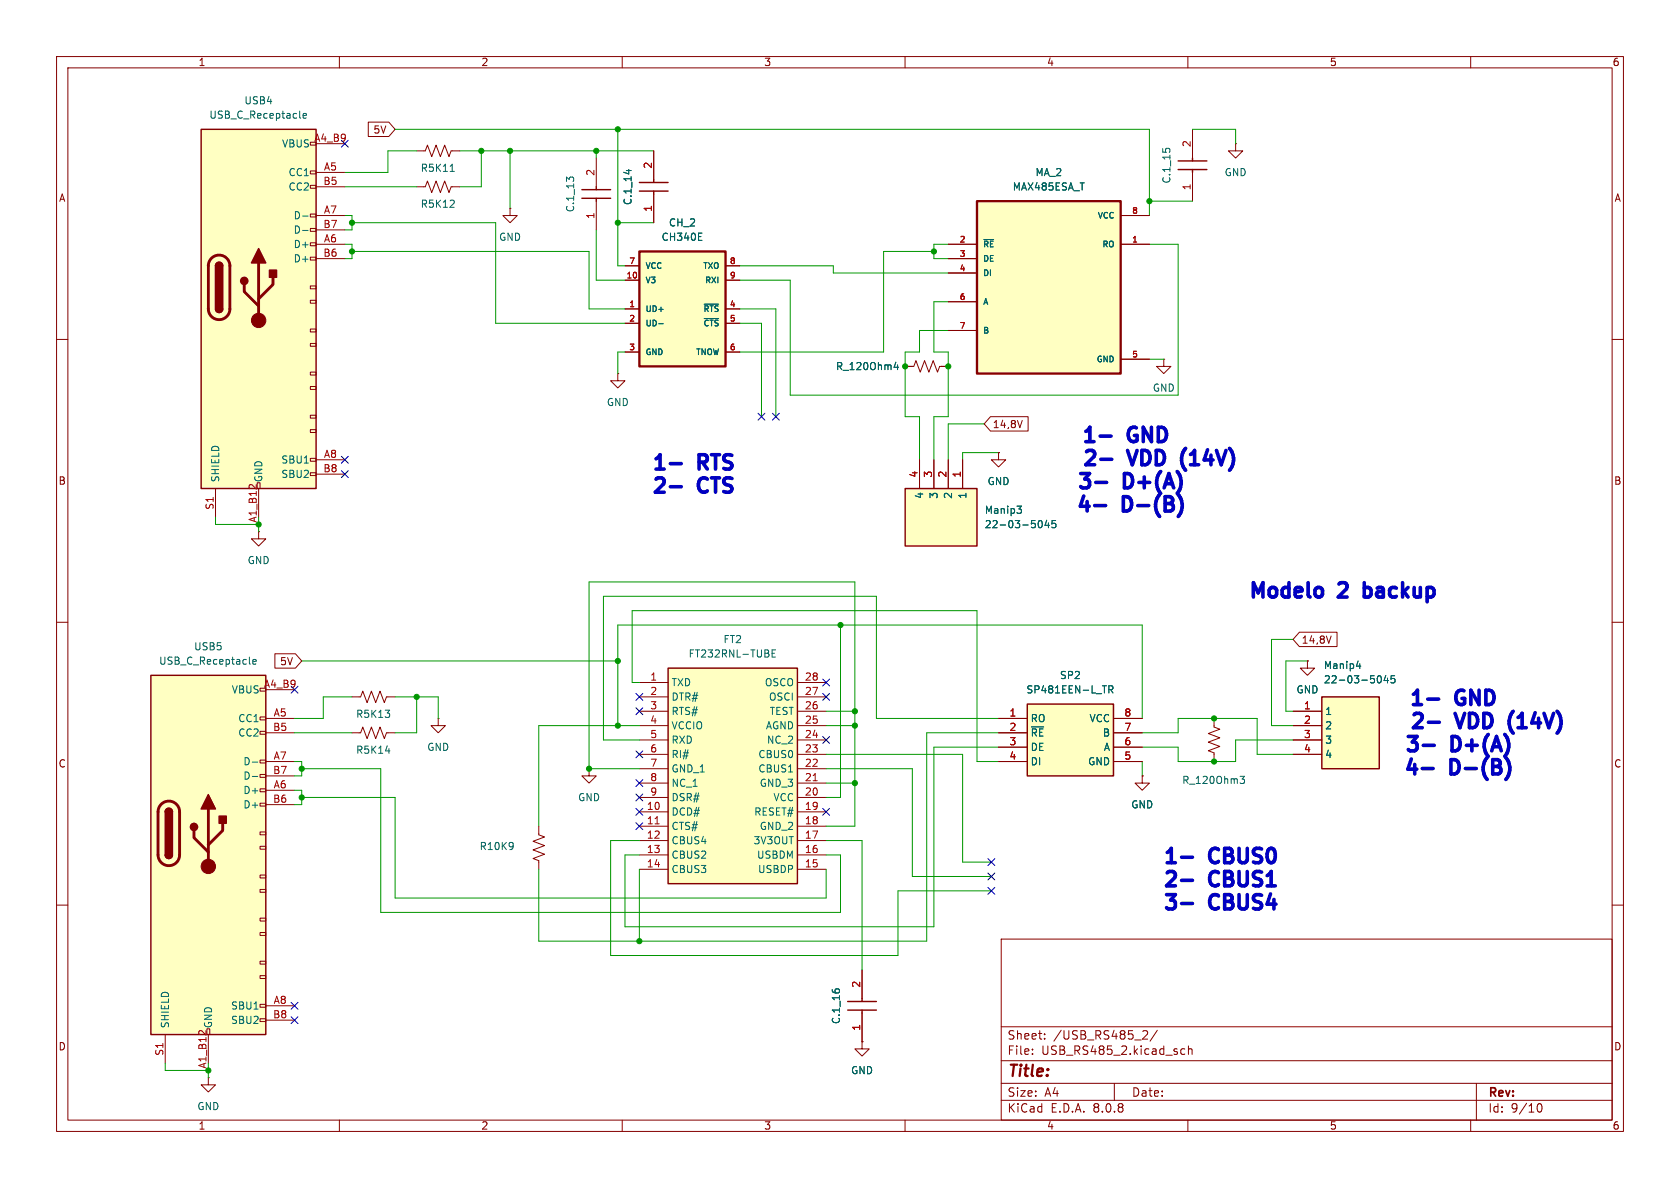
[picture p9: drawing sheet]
<svg xmlns="http://www.w3.org/2000/svg" width="297mm" height="210mm" viewBox="0 0 297 210" stroke-linecap="round" stroke-linejoin="round" font-family="sans-serif">
<g fill="none" stroke="#840000" stroke-width=".18">
<path d="M10 10h277v190h-277zM12 12h273v186h-273zM60 10v2M110 10v2M160 10v2M210 10v2M260 10v2M10 60h2M285 60h2M10 110h2M285 110h2M10 160h2"/>
<path d="M177 166h108v32h-108zM285 160h2M60 198v2M110 198v2M160 198v2M177 194.5h108M177 191.5h108M177 187.5h108M177 181.5h108M182.5 186.3v.1M182.5 185.5v.1M184.7 183.6v.1"/>
<path d="M184.7 182.8v.1M197 191.5v3M202.2 182.2l.5 .1 .2 .3-.9 1.1h.9M204.6 182.1l-1.3 2M209.5 185.5l-.5-.1-.3 .3v.4l.2 .2h.6M210 198v2M210.1 185.5l.2-.1 .4 .1v.9M210.1 184.9v1.5M260 198v2M261 191.5v6.5M271.7 195.7l.2-.5 .2-.1a.81 .81 0 0 1 .6 .6 .81 .81 0 0 1-.3 .8h-.4l-.3-.5"/>
</g>
<path d="M113 44.5h15.3v20.3h-15.3z" fill="#ffffc2"/>
<path d="M113 44.5h15.3v20.3h-15.3z" fill="none" stroke="#840000" stroke-width=".41"/>
<g fill="none" stroke="#840000" stroke-width=".18">
<path d="M115.6 26.7v5.1M115.6 34.3v5.1M110.5 54.6h2.5M110.5 49.5h2.5M110.5 57.2h2.5M110.5 47h2.5M128.3 54.6h2.5M128.3 49.5h2.5M128.3 57.2h2.5M128.3 47h2.5M110.5 62.2h2.5M128.3 62.2h2.5"/>
<path d="M231.1 116.8v1.3h1.3l-1.3 1.3-1.2-1.3h1.2M231.1 116.8h.1M152.4 184.2v1.2h1.3l-1.3 1.3-1.3-1.3h1.3M152.4 184.2h.1"/>
</g>
<path d="M111.2 30v.8M116.5 57.2h.7M123.5 42.5h.6M123.5 41.2h.6M124.5 53.8h2.6M124.5 56.3h2.6" fill="none" stroke="#006464" stroke-width=".18"/>
<path d="M113 33.8h5.1M113 32.3h5.1M115.6 31.8v.5M115.6 33.8v.5" fill="none" stroke="#840000" stroke-width=".25"/>
<path d="M118.1 118.1h22.9v38.1h-22.9z" fill="#ffffc2"/>
<path d="M118.1 118.1h22.9v38.1h-22.9z" fill="none" stroke="#840000" stroke-width=".25"/>
<g fill="none" stroke="#840000" stroke-width=".18">
<path d="M113 120.7h5.1M113 123.2h5.1M113 138.4h5.1M113 135.9h5.1M113 133.4h5.1M113 130.8h5.1M113 128.3h5.1M113 125.7h5.1M141 120.7h5M141 123.2h5M141 138.4h5M141 135.9h5"/>
<path d="M141 133.4h5M141 130.8h5M141 128.3h5M141 125.7h5M113 143.5h5.1M113 146.1h5.1M113 148.6h5.1M113 151.1h5.1M113 153.7h5.1M113 141h5.1M141 143.5h5M141 146.1h5"/>
<path d="M141 148.6h5M141 151.1h5M141 153.7h5M141 141h5"/>
</g>
<path d="M143.8 138h.7M115.8 145.6h.7" fill="none" stroke="#a90000" stroke-width=".18"/>
<path d="M136.5 115.5h.4M137.1 114.9h-.6v1.2h.6" fill="none" stroke="#006464" stroke-width=".18"/>
<path d="M233.7 123.2h10.1v12.7h-10.1z" fill="#ffffc2"/>
<path d="M233.7 123.2h10.1v12.7h-10.1z" fill="none" stroke="#840000" stroke-width=".25"/>
<path d="M45.7 94v1.3h1.3l-1.3 1.2-1.3-1.2h1.3M45.7 94h.1M228.6 125.7h5.1M228.6 128.3h5.1M228.6 130.8h5.1M228.6 133.4h5.1" fill="none" stroke="#840000" stroke-width=".18"/>
<path d="M239.8 117.8h.8M240.4 117.3v.9M243.5 119.9l.1-.3 .2-.1a.68 .68 0 0 1 .4 .6 .68 .68 0 0 1-.4 .6l-.2-.1-.1-.4M245 119.4l-.3 .9h.8M245.3 119.9v.8M246.6 119.5h-.6l-.1 .6 .2-.2 .4 .1 .1 .2v.4l-.2 .1-.5-.1" fill="none" stroke="#006464" stroke-width=".18"/>
<path d="M172.7 35.6h25.4v30.4h-25.4z" fill="#ffffc2"/>
<path d="M172.7 35.6h25.4v30.4h-25.4z" fill="none" stroke="#840000" stroke-width=".41"/>
<g fill="none" stroke="#840000" stroke-width=".18">
<path d="M198.1 38.1h5.1M167.6 43.2h5.1M167.6 45.7h5.1M167.6 48.3h5.1M167.6 53.3h5.1M167.6 58.4h5.1M198.1 43.2h5.1M160 64.8h1.5l.4-1 .8 2 .7-2 .8 2 .8-2 .7 2 .4-1h1.5M198.1 63.5h5.1M205.7 63.5v1.3h1.3l-1.3 1.2-1.2-1.2h1.2M205.7 63.5h.1M176.5 80v1.3h1.3l-1.3 1.3-1.2-1.3h1.2"/>
<path d="M176.5 80h.1M104.1 135.9v1.3h1.3l-1.3 1.2-1.2-1.2h1.2M104.1 135.9h.1M152.4 171.5v5M152.4 179.1v5.1"/>
</g>
<path d="M173.9 42.3h1.8M158.4 64l-.3 .9h.8M158.7 64.5v.8M147.7 174.9l.2-.1 .4 .1" fill="none" stroke="#006464" stroke-width=".18"/>
<path d="M149.9 178.6h5M149.9 177h5M152.4 176.5v.5M152.4 178.6v.5" fill="none" stroke="#840000" stroke-width=".25"/>
<path d="M26.7 119.4h20.3v63.5h-20.3z" fill="#ffffc2"/>
<g fill="none" stroke="#840000" stroke-width=".18">
<path d="M73.7 33h1.5l.4-1 .7 2 .8-2 .8 2 .7-2 .8 2 .4-1h1.5M105.4 27.9v5.1M105.4 35.6v5M46 139.4h1v.6h-1zM46 136.9h1v.5h-1zM46 134.4h1v.5h-1zM46 129.3h1v.5h-1zM46 126.7h1v.6h-1zM47 121.9h5.1M47 127h5.1M47 139.7h5.1M47 134.6h5.1"/>
<path d="M47 129.5h5.1M47 137.2h5.1M62.2 129.5h1.6l.3-1 .8 2.1 .8-2.1 .7 2.1 .8-2.1 .7 2.1 .4-1.1h1.5M62.2 123.2h1.6l.3-1 .8 2 .8-2 .7 2 .8-2 .7 2 .4-1h1.5M46 157.2h1v.5h-1zM46 154.7h1v.5h-1zM46 149.6h1v.5h-1zM46 147.1h1v.5h-1zM46 142h1v.5h-1zM47 142.2h5.1M95.2 146.1v1.5l1.1 .4-2.1 .7 2.1 .8-2.1 .7 2.1 .8-2.1 .8 1 .3v1.6M46 177.5h1v.6h-1z"/>
<path d="M46 172.5h1v.5h-1zM46 169.9h1v.5h-1zM46 164.8h1v.6h-1zM46 162.3h1v.5h-1zM47 177.8h5.1M29.2 182.9v5.1M36.6 181.9h.5v1h-.5zM36.8 182.9v5.1M46 180.1h1v.5h-1zM47 180.3h5.1"/>
</g>
<path d="M102.9 35.1h5M102.9 33.5h5M105.4 33v.5M105.4 35.1v.5M26.7 119.4h20.3v63.5h-20.3zM29.2 151.1a.64 .64 0 0 0 .6 .7 .64 .64 0 0 0 .7-.7M29.2 143.5a.64 .64 0 0 1 .6-.6 .64 .64 0 0 1 .7 .6" fill="none" stroke="#840000" stroke-width=".25"/>
<path d="M28.5 142.2a1.9 1.9 0 0 1 2.1-.4 1.9 1.9 0 0 1 1.1 1.7v7.6a1.91 1.91 0 0 1-1.9 1.9 1.91 1.91 0 0 1-1.9-1.9v-7.7l.2-.7zM34.3 146.8v1.3l2.5 2.5M36.8 143v10.2M39.4 145.5v1.3l-2.6 2.6" fill="none" stroke="#840000" stroke-width=".51"/>
<g fill="#840000" stroke="#840000" stroke-width=".25">
<path d="M29.2 151.1h1.3a.64 .64 0 0 1-.7 .7 .64 .64 0 0 1-.6-.7z"/>
<path d="M29.2 143.5h1.3v7.6h-1.3z"/>
<path d="M29.4 143.1a.64 .64 0 0 1 .7-.2 .64 .64 0 0 1 .4 .6h-1.3z"/>
<path d="M36.8 140.5l1.3 2.5h-2.5z"/>
<path d="M38.7 144.3h1.3v1.2h-1.3z"/>
<circle cx="34.3" cy="146.2" r=".63"/>
</g>
<circle cx="36.8" cy="153.2" r="1.27" fill="#840000" stroke="#840000" stroke-width=".18"/>
<path d="M80.2 35.4l.1 .2v.3l-.8 .7h.8M100.6 31.7l-.5-.4v.8M100.7 31.4l.2-.1 .5 .1M44.7 117l.6-.1-.1-.3h-.3l-.2 .2 .1 .6h.4M44.6 134.7h1M44.6 137.3h1M68.1 125.5h.8l-.4 .5M68.2 132.7h.7M68.8 126.1l.1 .2-.1 .5M90.6 149h.1a1.07 1.07 0 0 1-.2 1.1M90.7 149.5l-.1 .1" fill="none" stroke="#006464" stroke-width=".18"/>
<path d="M160 86.4h12.7v10.1h-12.7z" fill="#ffffc2"/>
<path d="M208.3 30h5.1M208.3 28.4h5.1M210.8 27.9v.5M210.8 30v.5M160 86.4h12.7v10.1h-12.7z" fill="none" stroke="#840000" stroke-width=".25"/>
<g fill="none" stroke="#840000" stroke-width=".18">
<path d="M73.7 26.7h1.5l.4-1 .7 2 .8-2 .8 2 .7-2 .8 2 .4-1h1.5M90.2 36.8v1.3h1.2l-1.2 1.3-1.3-1.3h1.3M90.2 36.8h.1M210.8 22.9v5M210.8 30.5v5.1M218.4 25.4v1.3h1.3l-1.3 1.2-1.2-1.2h1.2M218.4 25.4h.1M162.6 81.3v5.1M165.1 81.3v5.1M167.6 81.3v5.1M170.2 81.3v5.1M77.5 127v1.3h1.2l-1.2 1.2-1.3-1.2h1.3"/>
<path d="M77.5 127h.1M201.9 137.2v1.2h1.3l-1.3 1.3-1.2-1.3h1.2M201.9 137.2h.1M214.6 127v1.5l1 .4-2 .8 2 .7-2 .8 2 .8-2 .7 1 .4v1.5M36.8 190.5v1.3h1.3l-1.3 1.2-1.2-1.2h1.2M36.8 190.5h.1"/>
</g>
<path d="M79.6 30.3h.7M205.6 26.3v.6M206.1 26.3l.2-.1 .5 .1M179.8 89.5h.8l-.5 .5M180.3 90l.3 .2v.3l-.3 .2M183.5 92.5l.2-.4 .1-.1a.68 .68 0 0 1 .5 .7 .68 .68 0 0 1-.5 .6l-.1-.1-.2-.4M185 92l-.3 .9h.8M185.3 92.4v.9M186.6 92h-.6v.6l.1-.1 .5 .1 .1 .1-.1 .5-.2 .1-.4-.1M219.2 137.2h.8l-.4 .5 .4 .1v.5l-.2 .2h-.4" fill="none" stroke="#006464" stroke-width=".18"/>
<path d="M181.6 124.5h15.2v12.7h-15.2z" fill="#ffffc2"/>
<path d="M181.6 124.5h15.2v12.7h-15.2z" fill="none" stroke="#840000" stroke-width=".25"/>
<path d="M176.5 127h5.1M176.5 129.5h5.1M176.5 132.1h5.1M176.5 134.6h5.1M196.8 127h5.1M196.8 129.5h5.1M196.8 132.1h5.1M196.8 134.6h5.1" fill="none" stroke="#840000" stroke-width=".18"/>
<path d="M196 121.9l.6-.1 .2-.1-.1-.3-.7-.2v1.3M196.3 121.9l.5 .6" fill="none" stroke="#006464" stroke-width=".18"/>
<path d="M35.6 22.9h20.3v63.5h-20.3z" fill="#ffffc2"/>
<g fill="none" stroke="#840000" stroke-width=".18">
<path d="M54.9 37.8h1v.6h-1zM54.9 32.8h1v.5h-1zM54.9 30.2h1v.5h-1zM55.9 25.4h5.1M55.9 30.5h5.1M55.9 38.1h5.1M55.9 33h5.1M65.1 21.6h3.6l1.1 1.3-1.1 1.2h-3.6zM115.6 26.7v5.1M115.6 34.3v5.1M198.1 38.1h5.1M54.9 58.2h1v.5h-1z"/>
<path d="M54.9 53.1h1v.5h-1zM54.9 50.5h1v.6h-1zM54.9 45.5h1v.5h-1zM54.9 42.9h1v.5h-1zM54.9 40.4h1v.5h-1zM55.9 43.2h5.1M55.9 45.7h5.1M55.9 40.6h5.1M110.5 54.6h2.5M110.5 49.5h2.5M110.5 57.2h2.5M110.5 47h2.5"/>
<path d="M128.3 54.6h2.5M128.3 49.5h2.5M128.3 57.2h2.5M128.3 47h2.5M167.6 43.2h5.1M167.6 45.7h5.1M167.6 48.3h5.1M167.6 53.3h5.1M167.6 58.4h5.1M198.1 43.2h5.1M54.9 75.9h1v.6h-1zM54.9 73.4h1v.5h-1z"/>
<path d="M54.9 68.3h1v.5h-1zM54.9 65.8h1v.5h-1zM54.9 60.7h1v.5h-1zM109.2 66v1.3h1.3l-1.3 1.3-1.3-1.3h1.3M109.2 66h.1M110.5 62.2h2.5M128.3 62.2h2.5M160 64.8h1.3M166.4 64.8h1.2M175.1 73.7h6.7v2.5h-6.7l-1.1-1.3zM180.7 74.3l-.4 1.3M198.1 63.5h5.1"/>
<path d="M38.1 86.4v5M45.5 85.3h.5v1.1h-.5zM45.7 86.4v5M54.9 83.6h1v.5h-1zM54.9 81h1v.5h-1zM55.9 81.3h5.1M55.9 83.8h5.1M162.6 81.3v5.1M165.1 81.3v5.1M167.6 81.3v5.1M170.2 81.3v5.1M176.5 80h.1"/>
<path d="M48.6 115.6h3.6l1.1 1.2-1.1 1.3h-3.6zM229.7 111.8h6.7v2.5h-6.7l-1.1-1.3zM231.1 116.8h.1M235.3 112.4l-.4 1.3M176.5 127h5.1M176.5 129.5h5.1M176.5 132.1h5.1M176.5 134.6h5.1M196.8 127h5.1M196.8 129.5h5.1M196.8 132.1h5.1M196.8 134.6h5.1"/>
<path d="M201.9 137.2h.1M228.6 125.7h5.1M228.6 128.3h5.1M228.6 130.8h5.1M228.6 133.4h5.1M152.4 171.5v5M152.4 179.1v5.1M152.4 184.2h.1"/>
</g>
<path d="M35.6 22.9h20.3v63.5h-20.3zM38.1 54.6a.64 .64 0 0 0 .6 .6 .64 .64 0 0 0 .7-.6M38.1 47a.64 .64 0 0 1 .6-.6 .64 .64 0 0 1 .7 .6" fill="none" stroke="#840000" stroke-width=".25"/>
<path d="M37.4 45.7a1.9 1.9 0 0 1 2.1-.5 1.9 1.9 0 0 1 1.1 1.8v7.6a1.91 1.91 0 0 1-1.9 1.9 1.91 1.91 0 0 1-1.9-1.9v-7.8l.2-.6zM43.2 50.3v1.3l2.5 2.5M45.7 46.5v10.1M48.3 49v1.3l-2.6 2.5" fill="none" stroke="#840000" stroke-width=".51"/>
<g fill="#840000" stroke="#840000" stroke-width=".25">
<path d="M38.1 54.6h1.3a.64 .64 0 0 1-.7 .6 .64 .64 0 0 1-.6-.6z"/>
<path d="M38.1 47h1.3v7.6h-1.3z"/>
<path d="M38.3 46.5a.64 .64 0 0 1 .7-.1 .64 .64 0 0 1 .4 .6h-1.3z"/>
<path d="M45.7 43.9l1.3 2.6h-2.6z"/>
<path d="M47.6 47.8h1.3v1.2h-1.3z"/>
<circle cx="43.2" cy="49.7" r=".63"/>
</g>
<circle cx="45.7" cy="56.6" r="1.27" fill="#840000" stroke="#840000" stroke-width=".18"/>
<g fill="none" stroke="#006464" stroke-width=".18">
<path d="M53.5 38.2h1M53.6 20.5l.6-.1-.1-.3h-.3l-.2 .1v.6h.5M111.2 30v.8M53.5 40.7h1M116.5 57.2h.7M123.5 42.5h.6M123.5 41.2h.6M124.5 53.8h2.6M124.5 56.3h2.6M173.9 42.3h1.8M158.4 64l-.3 .9h.8M158.7 64.5v.8"/>
<path d="M179.8 89.5h.8l-.5 .5M180.3 90l.3 .2v.3l-.3 .2M183.5 92.5l.2-.4 .1-.1a.68 .68 0 0 1 .5 .7 .68 .68 0 0 1-.5 .6l-.1-.1-.2-.4M185 92l-.3 .9h.8M185.3 92.4v.9M186.6 92h-.6v.6l.1-.1 .5 .1 .1 .1-.1 .5-.2 .1-.4-.1M239.8 117.8h.8M240.4 117.3v.9M243.5 119.9l.1-.3 .2-.1a.68 .68 0 0 1 .4 .6 .68 .68 0 0 1-.4 .6l-.2-.1-.1-.4M245 119.4l-.3 .9h.8M245.3 119.9v.8M246.6 119.5h-.6l-.1 .6 .2-.2 .4 .1 .1 .2v.4l-.2 .1-.5-.1"/>
<path d="M196 121.9l.6-.1 .2-.1-.1-.3-.7-.2v1.3M196.3 121.9l.5 .6M147.7 174.9l.2-.1 .4 .1"/>
</g>
<g fill="none" stroke="#0000c2" stroke-width=".63">
<path d="M192 78.1h1.4M192 76.3l.7-.8v2.6M194.5 77.1h1.9M199.3 79.6l.9 2.6M209.6 79.3l-.4 .4M217.4 79.3l.3 .4M118.5 82h1.9M118.5 86h1.9M199.2 87.8h-.6v2.5h.6M199.4 83.7h-.6v2.5h.6M210.5 82.2h1.4M210.7 80.2l-.2 .1"/>
<path d="M233.7 104.1l.1 .2v.8l-.1 .2M241.2 103v2.5M241.2 105.4l.7 .1M241.9 103.8l-.7 .2M249.9 124.6h1.4M249.9 122.7l.7-.7v2.6M252.4 123.6h1.9M257.1 134.3h-.6v2.5h.6M257.2 126.1l.9 2.5M257.3 130.2h-.6v2.5h.6M267.5 125.7l-.3 .5M268.4 128.6h1.4"/>
<path d="M268.6 126.7l-.2 .1M275.3 125.7l.3 .5M208.9 151.5h1.9M208.9 155.6h1.9M208.9 159.7h1.9"/>
</g>
<g fill="none" stroke="#009600" stroke-width=".18">
<path d="M61 33h12.7M61 38.1h1.2v2.5h-1.2M62.2 39.4h25.4v17.8h22.9M69.8 22.9h133.4v15.2M73.7 26.7h-5.1v3.8h-7.6M81.3 26.7h34.3M85.1 26.7v6.3h-3.8M90.2 26.7v10.1M105.4 26.7v1.2M109.2 22.9v24.1h1.3M109.2 39.4h6.4M203.2 35.6h7.6"/>
<path d="M210.8 22.9h7.6v2.5M61 43.2h1.2v2.5h-1.2M62.2 44.5h41.9v10.1h6.4M105.4 40.6v8.9h5.1M130.8 57.2h3.8v16.5M130.8 54.6h6.4v19.1M130.8 47h16.5v1.3h20.3M165.1 44.5h-8.9v17.7h-25.4M167.6 43.2h-2.5v2.5h2.5M167.6 53.3h-2.5v8.9h2.5v11.5h-2.5v7.6M167.6 58.4h-5v3.8h-2.6v11.5h2.6v7.6M203.2 43.2h5.1v26.7h-68.6v-20.4h-8.9"/>
<path d="M110.5 62.2h-1.3v3.8M174 74.9h-6.4v6.4M203.2 63.5h2.5M38.1 91.4v1.3h7.6v1.3M176.5 80h-6.3v1.3M53.3 116.8h55.9M148.6 110.5v30.5h-2.6M228.6 113h-3.8v15.3h3.8M231.1 116.8h-3.8v8.9h1.3M52.1 134.6h1.2v2.6h-1.2M52.1 129.5h10.1M52.1 139.7h1.2v2.5h-1.2"/>
<path d="M53.3 135.9h14v25.4h81.3v-10.2h-2.6M62.2 123.2h-5.1v3.8h-5M69.8 123.2h7.7v3.8M73.7 123.2v6.3h-3.9M113 135.9h-8.9v-33h47v43.2h-5.1M113 128.3h-17.8v17.8M113 120.7h-1.2v-12.7h60.9v26.6h3.8M146 128.3h5.1M146 135.9h15.3v19h14M146 133.4h24.2v19h5.1M146 125.7h5.1M146 138.4h5.1"/>
<path d="M176.5 132.1h-11.4v31.7h-54.6v-12.7h2.5M176.5 127h-21.6v-21.6h-48.2v25.4h6.3M176.5 129.5h-12.7v36.9h-68.6v-12.7M201.9 129.5h6.4v-2.5h13.9v6.4h6.4M201.9 127v-16.5h-92.7v17.8M201.9 134.6v2.6M228.6 130.8h-10.2v3.8h-10.1v-2.5h-6.4M53.3 141h16.5v17.8h76.2v-5.1M113 148.6h-5.1v20.3h50.8v-11.4h16.6M113 153.7v12.7M146 148.6h6.4v22.9M29.2 188v1.2h7.6v1.3"/>
</g>
<g fill="none" stroke="#000084" stroke-width=".18">
<path d="M60.4 24.8l1.2 1.2M61.6 24.8l-1.2 1.2M134 73.1l1.2 1.2M135.2 73.1l-1.2 1.2M136.6 73.1l1.2 1.2M137.8 73.1l-1.2 1.2M60.4 80.7l1.2 1.2M60.4 83.2l1.2 1.2M61.6 80.7l-1.2 1.2M61.6 83.2l-1.2 1.2M51.5 121.3l1.2 1.2M52.7 121.3l-1.2 1.2"/>
<path d="M112.4 122.6l1.2 1.2M112.4 132.7l1.2 1.3M112.4 125.1l1.2 1.2M112.4 137.8l1.2 1.2M113.6 122.6l-1.2 1.2M113.6 132.7l-1.2 1.3M113.6 125.1l-1.2 1.2M113.6 137.8l-1.2 1.2M145.4 120l1.3 1.3M145.4 122.6l1.3 1.2M145.4 130.2l1.3 1.2M146.7 120l-1.3 1.3"/>
<path d="M146.7 122.6l-1.3 1.2M146.7 130.2l-1.3 1.2M112.4 145.4l1.2 1.3M112.4 140.4l1.2 1.2M112.4 142.9l1.2 1.2M113.6 145.4l-1.2 1.3M113.6 140.4l-1.2 1.2M113.6 142.9l-1.2 1.2M145.4 142.9l1.3 1.2M146.7 142.9l-1.3 1.2M174.7 154.3l1.2 1.2M174.7 156.9l1.2 1.2"/>
<path d="M174.7 151.8l1.2 1.2M175.9 154.3l-1.2 1.2M175.9 156.9l-1.2 1.2M175.9 151.8l-1.2 1.2M51.5 177.2l1.2 1.2M51.5 179.7l1.2 1.2M52.7 177.2l-1.2 1.2M52.7 179.7l-1.2 1.2"/>
</g>
<g fill="#009600" stroke="#009600" stroke-width=".18">
<circle cx="104.1" cy="135.9" r=".46"/>
<circle cx="73.7" cy="123.2" r=".46"/>
<circle cx="165.1" cy="44.5" r=".46"/>
<circle cx="160" cy="64.8" r=".46"/>
<circle cx="203.2" cy="35.6" r=".46"/>
<circle cx="167.6" cy="64.8" r=".46"/>
<circle cx="151.1" cy="128.3" r=".46"/>
<circle cx="148.6" cy="110.5" r=".46"/>
<circle cx="151.1" cy="125.7" r=".46"/>
<circle cx="109.2" cy="128.3" r=".46"/>
<circle cx="105.4" cy="26.7" r=".46"/>
<circle cx="90.2" cy="26.7" r=".46"/>
<circle cx="85.1" cy="26.7" r=".46"/>
<circle cx="109.2" cy="22.9" r=".46"/>
<circle cx="109.2" cy="39.4" r=".46"/>
<circle cx="113" cy="166.4" r=".46"/>
<circle cx="151.1" cy="138.4" r=".46"/>
<circle cx="214.6" cy="134.6" r=".46"/>
<circle cx="214.6" cy="127" r=".46"/>
<circle cx="109.2" cy="116.8" r=".46"/>
<circle cx="62.2" cy="39.4" r=".46"/>
<circle cx="62.2" cy="44.5" r=".46"/>
<circle cx="45.7" cy="92.7" r=".46"/>
<circle cx="53.3" cy="135.9" r=".46"/>
<circle cx="53.3" cy="141" r=".46"/>
<circle cx="36.8" cy="189.2" r=".46"/>
</g>
<g font-size="3.5" fill="#0000c2">
<text x="192.3" y="83.2">2-</text>
<text x="199.7" y="79.2">GND</text>
<text x="201.2" y="83.2">VDD</text>
<text x="211.8" y="83.2">(14V)</text>
<text x="114.8" y="84">1-</text>
<text x="114.8" y="88.1">2-</text>
<text x="123.7" y="84">RTS</text>
<text x="123.7" y="88.1">CTS</text>
<text x="191.4" y="87.3">3-</text>
<text x="200.3" y="87.3">D+(A)</text>
<text x="191.2" y="91.4">4-</text>
<text x="200.1" y="91.4">D-(B)</text>
<text x="220.3" y="106.6">Modelo</text>
<text x="236.9" y="106.6">2</text>
<text x="242.7" y="106.6">backup</text>
<text x="257.6" y="125.6">GND</text>
<text x="250.2" y="129.7">2-</text>
<text x="259.1" y="129.7">VDD</text>
<text x="269.7" y="129.7">(14V)</text>
<text x="249.1" y="137.9">4-</text>
<text x="249.3" y="133.8">3-</text>
<text x="258" y="137.9">D-(B)</text>
<text x="258.2" y="133.8">D+(A)</text>
<text x="205.2" y="153.6">1-</text>
<text x="214.1" y="153.6">CBUS0</text>
<text x="205.2" y="157.7">2-</text>
<text x="205.2" y="161.8">3-</text>
<text x="214.1" y="157.7">CBUS1</text>
<text x="214.1" y="161.8">CBUS4</text>
</g>
<text font-size="2.8" fill="#840000" x="178" y="190.9">Title:</text>
<g font-size="2.1" fill="#840000">
<text x="178" y="184">Sheet:</text>
<text x="186.2" y="184">/USB_RS485_2/</text>
<text x="178" y="186.7">File:</text>
<text x="184.1" y="186.7">USB_RS485_2.kicad_sch</text>
<text x="178" y="196.9">KiCad</text>
<text x="178" y="194.1">Size:</text>
<text x="184.7" y="194.1">A4</text>
<text x="185.7" y="196.9">E.D.A.</text>
<text x="193.3" y="196.9">8.0.8</text>
<text x="200" y="194.1">Date:</text>
<text x="263" y="194.3">Rev:</text>
<text x="263" y="196.9">Id:</text>
<text x="267.1" y="196.9">9/10</text>
</g>
<g font-size="1.8" fill="#840000">
<text x="35" y="11.9">1</text>
<text x="85" y="11.9">2</text>
<text x="135" y="11.9">3</text>
<text x="185" y="11.9">4</text>
<text x="235" y="11.9">5</text>
<text x="285" y="11.9">6</text>
<text x="65.9" y="23.8">5V</text>
<text x="10.3" y="35.9">A</text>
<text x="285.3" y="35.9">A</text>
<text x="175.4" y="75.9">14,8V</text>
<text x="10.3" y="85.9">B</text>
<text x="285.3" y="85.9">B</text>
<text x="230" y="114">14,8V</text>
<text x="49.4" y="117.8">5V</text>
<text x="10.3" y="135.9">C</text>
<text x="285.3" y="135.9">C</text>
<text x="10.3" y="185.9">D</text>
<text x="285.3" y="185.9">D</text>
<text x="35" y="199.9">1</text>
<text x="85" y="199.9">2</text>
<text x="135" y="199.9">3</text>
<text x="185" y="199.9">4</text>
<text x="235" y="199.9">5</text>
<text x="285" y="199.9">6</text>
</g>
<g font-size="1.8" fill="#006464">
<text x="36.9" y="21.2">USB_C_Receptacle</text>
<text x="43.1" y="18.6">USB4</text>
<text x="49.8" y="26.3">VBUS</text>
<text x="50.9" y="31.3">CC1</text>
<text x="50.9" y="33.9">CC2</text>
<text x="74.3" y="30.6">R5K11</text>
<text x="178.9" y="33.9">MAX485ESA_T</text>
<text x="183" y="31.3">MA_2</text>
<text x="207.1" y="32.5" transform="rotate(-90 207.1 32.5)">C.1_15</text>
<text x="216.4" y="31.3">GND</text>
<text x="51.8" y="39">D-</text>
<text x="51.8" y="41.5">D-</text>
<text x="74.3" y="36.9">R5K12</text>
<text x="101.7" y="37.6" transform="rotate(-90 101.7 37.6)">C.1_13</text>
<text x="111.9" y="36.4" transform="rotate(-90 111.9 36.4)">C.1_14</text>
<text x="118.2" y="40.2">CH_2</text>
<text x="51.8" y="44">D+</text>
<text x="51.8" y="46.6">D+</text>
<text x="88.1" y="42.8">GND</text>
<text x="116.9" y="42.8">CH340E</text>
<text x="147.7" y="65.6">R_120Ohm4</text>
<text x="107.2" y="72">GND</text>
<text x="203.7" y="69.4">GND</text>
<text x="49.6" y="82.1">SBU1</text>
<text x="39" y="85.3" transform="rotate(-90 39 85.3)">SHIELD</text>
<text x="46.6" y="85.3" transform="rotate(-90 46.6 85.3)">GND</text>
<text x="49.6" y="84.7">SBU2</text>
<text x="163.4" y="88.3" transform="rotate(-90 163.4 88.3)">4</text>
<text x="166" y="88.3" transform="rotate(-90 166 88.3)">3</text>
<text x="168.5" y="88.3" transform="rotate(-90 168.5 88.3)">2</text>
<text x="171" y="88.3" transform="rotate(-90 171 88.3)">1</text>
<text x="174.5" y="86">GND</text>
<text x="174" y="91">Manip3</text>
<text x="174" y="93.6">22-03-5045</text>
<text x="43.7" y="99.9">GND</text>
<text x="127.8" y="113.9">FT2</text>
<text x="28" y="117.7">USB_C_Receptacle</text>
<text x="34.2" y="115.2">USB5</text>
<text x="121.6" y="116.4">FT232RNL-TUBE</text>
<text x="233.9" y="118.5">Manip4</text>
<text x="40.9" y="122.8">VBUS</text>
<text x="118.6" y="121.5">TXD</text>
<text x="118.6" y="124.1">DTR#</text>
<text x="135.1" y="121.5">OSCO</text>
<text x="135.8" y="124.1">OSCI</text>
<text x="181.4" y="122.8">SP481EEN-L_TR</text>
<text x="187.3" y="120.2">SP2</text>
<text x="229.1" y="122.8">GND</text>
<text x="233.9" y="121">22-03-5045</text>
<text x="42" y="127.9">CC1</text>
<text x="42" y="130.4">CC2</text>
<text x="62.9" y="127.1">R5K13</text>
<text x="118.6" y="126.6">RTS#</text>
<text x="118.6" y="129.1">VCCIO</text>
<text x="118.6" y="131.7">RXD</text>
<text x="135.3" y="129.1">AGND</text>
<text x="135.5" y="131.7">NC_2</text>
<text x="136" y="126.6">TEST</text>
<text x="182.1" y="127.9">RO</text>
<text x="182.1" y="130.4">~{RE}</text>
<text x="192.5" y="127.9">VCC</text>
<text x="194.9" y="130.4">B</text>
<text x="234.2" y="126.6">1</text>
<text x="234.2" y="129.1">2</text>
<text x="234.2" y="131.7">3</text>
<text x="42.9" y="135.5">D-</text>
<text x="62.9" y="133.5">R5K14</text>
<text x="75.4" y="132.9">GND</text>
<text x="118.6" y="134.2">RI#</text>
<text x="118.6" y="136.8">GND_1</text>
<text x="134" y="136.8">CBUS1</text>
<text x="134" y="134.2">CBUS0</text>
<text x="182.1" y="132.9">DE</text>
<text x="182.1" y="135.5">DI</text>
<text x="192.3" y="135.5">GND</text>
<text x="195.1" y="132.9">A</text>
<text x="234.2" y="134.2">4</text>
<text x="42.9" y="140.6">D+</text>
<text x="42.9" y="143.1">D+</text>
<text x="42.9" y="138">D-</text>
<text x="102.1" y="141.8">GND</text>
<text x="118.6" y="139.3">NC_1</text>
<text x="118.6" y="141.8">DSR#</text>
<text x="134.2" y="139.3">GND_3</text>
<text x="136.6" y="141.8">VCC</text>
<text x="199.9" y="143.1">GND</text>
<text x="208.9" y="138.8">R_120Ohm3</text>
<text x="118.6" y="144.4">DCD#</text>
<text x="118.6" y="146.9">CTS#</text>
<text x="118.6" y="149.5">CBUS4</text>
<text x="133.1" y="149.5">3V3OUT</text>
<text x="133.2" y="144.4">RESET#</text>
<text x="134.2" y="146.9">GND_2</text>
<text x="84.7" y="150.5">R10K9</text>
<text x="118.6" y="152">CBUS2</text>
<text x="118.6" y="154.5">CBUS3</text>
<text x="133.7" y="152">USBDM</text>
<text x="133.9" y="154.5">USBDP</text>
<text x="40.8" y="178.7">SBU1</text>
<text x="30.1" y="181.9" transform="rotate(-90 30.1 181.9)">SHIELD</text>
<text x="37.7" y="181.9" transform="rotate(-90 37.7 181.9)">GND</text>
<text x="40.8" y="181.2">SBU2</text>
<text x="148.7" y="181.1" transform="rotate(-90 148.7 181.1)">C.1_16</text>
<text x="150.4" y="190.1">GND</text>
<text x="34.8" y="196.4">GND</text>
</g>
<g font-size="1.8" fill="#a90000">
<text x="55.4" y="25.1">A4_B9</text>
<text x="115.3" y="29.9" transform="rotate(-90 115.3 29.9)">2</text>
<text x="210.6" y="26.1" transform="rotate(-90 210.6 26.1)">2</text>
<text x="57.1" y="32.8">B5</text>
<text x="57.2" y="30.2">A5</text>
<text x="105.2" y="31.2" transform="rotate(-90 105.2 31.2)">2</text>
<text x="210.6" y="33.7" transform="rotate(-90 210.6 33.7)">1</text>
<text x="57.1" y="40.4">B7</text>
<text x="57.2" y="37.8">A7</text>
<text x="105.2" y="38.8" transform="rotate(-90 105.2 38.8)">1</text>
<text x="115.3" y="37.5" transform="rotate(-90 115.3 37.5)">1</text>
<text x="57.1" y="45.5">B6</text>
<text x="57.2" y="42.9">A6</text>
<text x="57.1" y="83.6">B8</text>
<text x="57.2" y="81">A8</text>
<text x="162.3" y="84.5" transform="rotate(-90 162.3 84.5)">4</text>
<text x="164.8" y="84.5" transform="rotate(-90 164.8 84.5)">3</text>
<text x="167.4" y="84.5" transform="rotate(-90 167.4 84.5)">2</text>
<text x="169.9" y="84.5" transform="rotate(-90 169.9 84.5)">1</text>
<text x="37.8" y="90.2" transform="rotate(-90 37.8 90.2)">S1</text>
<text x="46.6" y="121.7">A4_B9</text>
<text x="114.9" y="120.4">1</text>
<text x="114.9" y="122.9">2</text>
<text x="114.9" y="125.5">3</text>
<text x="142.2" y="125.5">26</text>
<text x="142.2" y="122.9">27</text>
<text x="142.2" y="120.4">28</text>
<text x="230.4" y="125.5">1</text>
<text x="48.2" y="129.3">B5</text>
<text x="48.3" y="126.7">A5</text>
<text x="114.9" y="128">4</text>
<text x="114.9" y="130.6">5</text>
<text x="142.2" y="130.6">24</text>
<text x="142.2" y="128">25</text>
<text x="178.4" y="126.7">1</text>
<text x="178.4" y="129.3">2</text>
<text x="178.4" y="131.8">3</text>
<text x="198.7" y="131.8">6</text>
<text x="198.7" y="129.3">7</text>
<text x="198.7" y="126.7">8</text>
<text x="230.4" y="128">2</text>
<text x="230.4" y="130.6">3</text>
<text x="48.2" y="136.9">B7</text>
<text x="48.3" y="134.4">A7</text>
<text x="114.9" y="133.1">6</text>
<text x="114.9" y="135.6">7</text>
<text x="142.2" y="135.6">22</text>
<text x="142.2" y="133.1">23</text>
<text x="178.4" y="134.4">4</text>
<text x="198.7" y="134.4">5</text>
<text x="230.4" y="133.1">4</text>
<text x="48.2" y="142">B6</text>
<text x="48.3" y="139.4">A6</text>
<text x="114.3" y="143.3">10</text>
<text x="114.9" y="138.2">8</text>
<text x="114.9" y="140.7">9</text>
<text x="142.2" y="143.3">19</text>
<text x="142.2" y="140.7">20</text>
<text x="142.2" y="138.2">21</text>
<text x="114.3" y="145.8">11</text>
<text x="114.3" y="148.3">12</text>
<text x="142.2" y="148.3">17</text>
<text x="142.2" y="145.8">18</text>
<text x="114.3" y="150.9">13</text>
<text x="114.3" y="153.4">14</text>
<text x="142.2" y="153.4">15</text>
<text x="142.2" y="150.9">16</text>
<text x="48.3" y="177.5">A8</text>
<text x="152.1" y="174.7" transform="rotate(-90 152.1 174.7)">2</text>
<text x="48.2" y="180.1">B8</text>
<text x="152.1" y="182.3" transform="rotate(-90 152.1 182.3)">1</text>
<text x="29" y="186.7" transform="rotate(-90 29 186.7)">S1</text>
</g>
<g font-size="1.8" fill="#009600">
<text x="45.5" y="92.5" transform="rotate(-90 45.5 92.5)">A1_B12</text>
<text x="36.6" y="189" transform="rotate(-90 36.6 189)">A1_B12</text>
</g>
<g font-size="1.4" fill="#006464">
<text x="193.9" y="38.8">VCC</text>
<text x="114" y="47.7">VCC</text>
<text x="124.2" y="47.7">TXO</text>
<text x="173.7" y="43.9">~{RE}</text>
<text x="173.7" y="46.5">DE</text>
<text x="194.8" y="43.9">RO</text>
<text x="114" y="50.3">V3</text>
<text x="124.5" y="50.3">RXI</text>
<text x="173.7" y="49">DI</text>
<text x="114" y="55.3">UD+</text>
<text x="114" y="57.9">UD-</text>
<text x="124.2" y="55.3">~{RTS}</text>
<text x="124.2" y="57.9">~{CTS}</text>
<text x="173.7" y="54.1">A</text>
<text x="173.7" y="59.2">B</text>
<text x="114" y="63">GND</text>
<text x="122.9" y="63">TNOW</text>
<text x="193.8" y="64.2">GND</text>
</g>
<g font-size="1.4" fill="#a90000">
<text x="200" y="37.8">8</text>
<text x="111.1" y="46.7">7</text>
<text x="128.9" y="46.7">8</text>
<text x="169.6" y="42.9">2</text>
<text x="169.6" y="45.5">3</text>
<text x="200" y="42.9">1</text>
<text x="110.7" y="49.3">10</text>
<text x="128.9" y="49.3">9</text>
<text x="169.6" y="48">4</text>
<text x="169.6" y="53.1">6</text>
<text x="111.1" y="54.4">1</text>
<text x="111.1" y="56.9">2</text>
<text x="128.9" y="54.4">4</text>
<text x="128.9" y="56.9">5</text>
<text x="169.6" y="58.2">7</text>
<text x="111.1" y="62">3</text>
<text x="128.9" y="62">6</text>
<text x="200" y="63.2">5</text>
</g>
</svg>
